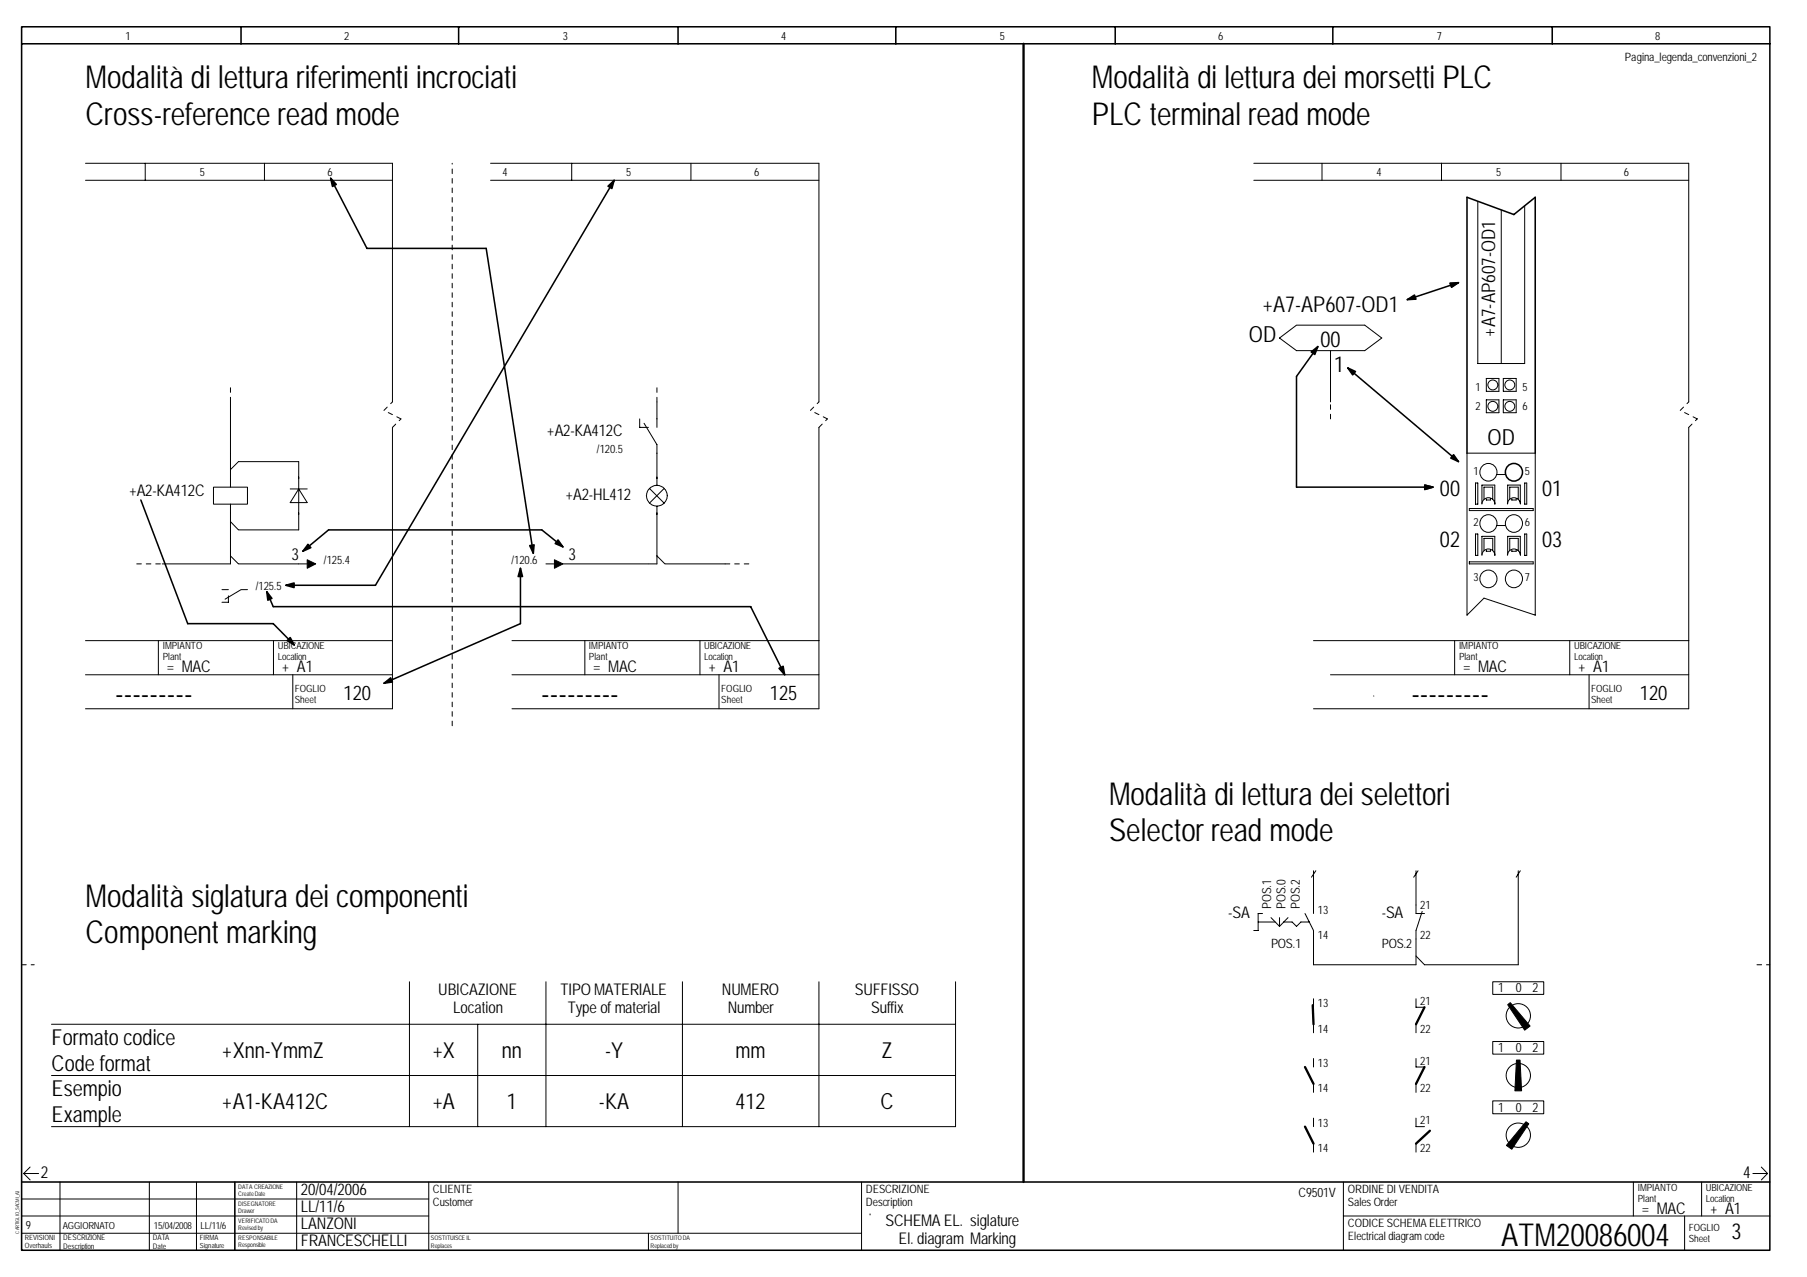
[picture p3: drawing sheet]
<svg xmlns="http://www.w3.org/2000/svg" width="297mm" height="210mm" viewBox="0 0 297 210" stroke-linecap="round" stroke-linejoin="round" font-family="sans-serif">
<path d="M3.6 4.4h287.3v201.1h-287.3zM3.6 7.2h287.3M39.6 4.4v2.8M75.4 4.4v2.8M111.5 4.4v2.8M147.3 4.4v2.8M183.3 4.4v2.8M219.1 4.4v2.8M255.2 4.4v2.8M3.6 194.3h287.3M38.6 194.3v11.2" fill="none" stroke="#000" stroke-width=".25"/>
<g fill="none" stroke="#000" stroke-width=".16">
<path d="M3.6 197.1h66.9M3.6 199.9h66.9M3.9 192.9l1 1.1M3.9 192.9h2.4M4.9 191.8l-1 1.1M9.9 194.3v11.2M24.6 194.3v11.2M32.3 194.3v11.2M48.8 194.3v11.2M70.5 194.3v11.2M111.5 194.3v8.4M288.1 192.9h2.5"/>
<path d="M289.5 191.8l1.1 1.1M290.6 192.9l-1.1 1.1M3.6 202.7h138M106.6 202.7v2.8"/>
</g>
<path d="M3.6 158.6h2M288.8 158.6h2.1" fill="none" stroke="#000" stroke-width=".16" stroke-dasharray=".8 .8"/>
<path d="M113.9 195h26v7h-26z" fill="#fff"/>
<g fill="none" stroke="#000" stroke-width=".16">
<path d="M14.1 26.8h50.4v39.3M14.1 29.6h50.4M23.9 26.8v2.8M43.5 26.8v2.8M80.6 26.8h54v39.3M80.6 29.6h54M94 26.8v2.8M113.6 26.8v2.8M206.1 26.8h71.5v39.3M206.1 29.6h71.5M217.3 26.8v2.8M237 26.8v2.8"/>
<path d="M242.9 33.1v26.7h7.7v-25.9M246.8 34.5v25.3M256.6 26.8v2.8M210.3 55.6l2.8-2.2h11.2l2.8 2.2-2.8 2h-11.2zM218.7 57.6v8.5M37.9 66.1v8.4M37.9 74.5v2.7l1.3-1.3M37.9 77.3v2.8M39.3 75.9h9.8v11.2h-9.8M64.5 70.3v46.2h-50.4M105.2 68.9v1.4h1.4M105.9 69.6l2.1 3.5v6.7"/>
<path d="M108 66.1v4.2M134.6 70.3v46.2h-50.4M241.1 74.5h11.3v26.6l-8.5-2.8-2.8 2.8zM242.5 79.4h.4v3.5h-.4zM244.3 62.2h2.1v2.1h-2.1zM244.3 65.7h2.1v2.1h-2.1zM246.1 78h1.4M247.1 62.2h2.1v2.1h-2.1zM247.1 65.7h2.1v2.1h-2.1zM250.6 79.4h.4v3.5h-.4zM277.6 70.3v46.2h-61.7M26.7 92.7h9.8"/>
<path d="M35.1 80.1h5.6v2.8h-5.6zM36.5 96.9h1M36.6 92.7h1.3v-1.3l1.3 1.3M37.5 97.9v1.1h-1M37.9 82.9v2.8M37.9 88.5v2.8M39.2 87.1l-1.3-1.4v2.7M39.3 92.7h11.9M40.7 96.9h-1.1l-2.6 1.6M47.7 80.4h2.8M49.1 80.4l1.4 2.2h-2.8zM89.7 92.7h2.2"/>
<path d="M92.5 92.7h14.1M106.6 92.7h1.4v-1.3l1.3 1.3M106.8 80.3l2.4 2.4M108 83.2v8.1M109.2 80.3l-2.4 2.4M109.4 92.7h9.8M241.5 92.4h10.5v.3h-10.5zM241.5 83.6h10.5v.3h-10.5zM242.5 87.8h.4v3.5h-.4zM243.6 82.8a1.07 1.07 0 0 1 1.1-1 1.07 1.07 0 0 1 1 1M243.6 91.3a1.07 1.07 0 0 1 1.1-1.1 1.07 1.07 0 0 1 1 1.1M243.6 82.8v-3.1h2.1v3.2"/>
<path d="M243.6 91.2v-3h2.1v3.1M244.3 82v.2h.7v-.2M244.3 90.4v.2h.7v-.2M245.4 82.1v-2h-1.5v2M245.4 90.5v-2h-1.5v2M246.1 86.4h1.4M247.8 82.8a1.07 1.07 0 0 1 1.1-1 1.07 1.07 0 0 1 1 1M247.8 91.3a1.07 1.07 0 0 1 1.1-1.1 1.07 1.07 0 0 1 1 1.1M247.8 82.8v-3.1h2.1v3.1M247.8 91.2v-3h2.1v3M248.2 82.1v-2h1.4v2M248.2 90.5v-2h1.4v2"/>
<path d="M248.5 82v.2h.7v-.2M248.5 90.4v.2h.7v-.2M250.6 87.8h.4v3.5h-.4zM14.1 105.3h50.4M14.1 110.9h50.4M26 105.3v5.6M45 105.3v5.6M48.1 110.9v5.6M84.2 105.3h50.4M84.2 110.9h50.4M96.1 105.3v5.6M115.1 105.3v5.6"/>
<path d="M118.2 110.9v5.6M215.9 105.3h61.7M218.7 110.9h58.9M239.1 105.3v5.6M258 105.3v5.6M261.2 110.9v5.6M206.8 151.6h2.8M207.5 150.2h-.7v2.8h-.7M208.9 150.8l1.4 1.5M210.3 150.8v1.5M211 151.6h1.4l.7 .7 .7-.7h1.4M211.7 150.8l-1.4 1.5"/>
<path d="M215.9 143.1v7.1M216.3 143.1l-.7 1.1M232.8 143.1v7.1h1.4M233.1 143.1l-.7 1.1M233.8 149.8l-1 3.2v5.6h-16.9v-5.6l-1.4-2.8M249.6 143.1v15.5h-15.4l-1.4-1.5M249.9 143.1l-.7 1.1M8.5 168.4h148.6M8.5 176.8h148.6M67.3 161.4v23.8M78.5 168.4v16.8M89.7 161.4v23.8"/>
<path d="M112.2 161.4v23.8M134.6 161.4v23.8M157.1 161.4v23.8h-148.6M215.9 164.2v1.4M215.9 168.4v1.4M215.9 174v1.4M215.9 178.2v1.4M232.8 164.2v1.4h1.4M232.8 168.4v1.4M232.8 174v1.4h1.4M232.8 178.2v1.4M245.4 161.4h8.4v2h-8.4z"/>
<path d="M245.4 171.2h8.4v2.1h-8.4zM141.6 194.3v11.2M143 199.5h.1M215.9 183.8v1.4M215.9 188v1.4M220.8 199.9h70.1M220.8 194.3v11.2M232.8 183.8v1.4h1.4M232.8 188v1.4M245.4 181h8.4v2.1h-8.4zM268.5 194.3v5.6M276.9 199.9v5.6"/>
<path d="M279.7 194.3v5.6"/>
<circle cx="244.6" cy="77.6" r="1.43"/>
<circle cx="245.4" cy="63.3" r=".81"/>
<circle cx="245.4" cy="66.8" r=".81"/>
<circle cx="248.2" cy="63.3" r=".81"/>
<circle cx="248.2" cy="66.8" r=".81"/>
<circle cx="108" cy="81.5" r="1.7"/>
<circle cx="244.6" cy="95.1" r="1.43"/>
<circle cx="244.6" cy="86" r="1.43"/>
<circle cx="248.8" cy="95.1" r="1.43"/>
<circle cx="248.8" cy="86" r="1.43"/>
<circle cx="249.6" cy="167" r="2"/>
<circle cx="249.6" cy="176.8" r="2"/>
<circle cx="249.6" cy="186.6" r="2"/>
</g>
<path d="M168.3 7.2v187.1M214.5 175.4l1.4 2.8M215.8 165.2l.1 3.2M234.2 165.6l-1.4 2.8M234.2 175.4l-1.4 2.8M214.5 185.2l1.4 2.8M235.1 185.9l-2.3 2.1" fill="none" stroke="#000" stroke-width=".38"/>
<g fill="none" stroke="#000" stroke-width=".16" stroke-dasharray=".8 .8">
<path d="M37.9 66.1v-2.8M63.1 67.5l1.4-1.4M64.5 70.3l1.4-1.4M65.9 68.9l-2.8-1.4M108 66.1v-2.8M133.2 67.5l1.4-1.4M134.6 70.3l1.4-1.4M136 68.9l-2.8-1.4M218.7 68.9v-2.8M276.2 67.5l1.4-1.4M277.6 70.3l1.4-1.4M279 68.9l-2.8-1.4"/>
<path d="M22.5 92.7h4.2M119.2 92.7h4.2M74.3 119.3v-92.5"/>
</g>
<g fill="#000" stroke="#000" stroke-width=".16">
<path d="M238.4 46.5h1.4l-1.2 .7z" fill-rule="evenodd"/>
<path d="M50.5 92l1.4 .7-1.4 .7z" fill-rule="evenodd"/>
<path d="M91.1 92l1.4 .7-1.4 .7z" fill-rule="evenodd"/>
<path d="M247.8 165.1l.5-.3 3.2 3.9-.9 .6z" fill-rule="evenodd"/>
<path d="M249.3 174.2h.6l.2 5.1h-1.1z" fill-rule="evenodd"/>
<path d="M250.8 184.4l.5 .3-2.8 4.2-.9-.6z" fill-rule="evenodd"/>
</g>
<g fill="none" stroke="#000" stroke-width=".25">
<path d="M54.4 29.3l5.9 11.5h19.6l7.8 50.2M101 29.6l-39.3 66.6h-14.7M216.6 57l-3.5 4.9v18.2h22.5M239.8 46.5l-8.5 2.8M221.5 60.5l18.3 15.4M241.1 74.5v-42.1l7.8 2.9 3.5-2.9v42.1M23.2 82.2l7.7 20.3h14l3.5 3.5M43.9 97.3l1 2.4h78.5l5.6 11.2M85.6 93.4v9.1l-22.5 9.8M92.5 89.9l-3.4-2.8h-35.1l-4.2 3.5"/>
<circle cx="248.8" cy="77.6" r="1.43"/>
</g>
<g fill="#000" stroke="#000" stroke-width=".25">
<path d="M54.4 29.3l.9 1-.7 .3z" fill-rule="evenodd"/>
<path d="M99.9 30.6l1.1-1-.4 1.4z" fill-rule="evenodd"/>
<path d="M215.5 57.8l1.1-.8-.5 1.3z" fill-rule="evenodd"/>
<path d="M231.3 49.3l1.2-.8 .3 .7z" fill-rule="evenodd"/>
<path d="M238.4 46.5h1.4l-1.2 .7z" fill-rule="evenodd"/>
<path d="M221.5 60.5l1.3 .6-.4 .5z" fill-rule="evenodd"/>
<path d="M234.2 79.7l1.4 .4-1.4 .4z" fill-rule="evenodd"/>
<path d="M234.2 79.7l1.4 .4-1.4 .4z" fill-rule="evenodd"/>
<path d="M238.9 74.7l.9 1.2-1.3-.6z" fill-rule="evenodd"/>
<path d="M43.9 97.3l.8 1.1-.7 .3z" fill-rule="evenodd"/>
<path d="M47 96.2l1.3-.4v.8z" fill-rule="evenodd"/>
<path d="M50.6 89.5l.5 .5-1.3 .6z" fill-rule="evenodd"/>
<path d="M85.6 93.4l.3 1.4h-.7z" fill-rule="evenodd"/>
<path d="M87.1 89.7l.7-.1-.1 1.4z" fill-rule="evenodd"/>
<path d="M91.7 88.8l.8 1.1-1.2-.6z" fill-rule="evenodd"/>
<path d="M47.2 105.3l.5-.5 .7 1.2z" fill-rule="evenodd"/>
<path d="M63.1 112.3l1.1-.9 .3 .7z" fill-rule="evenodd"/>
<path d="M128.1 109.9l.6-.4 .3 1.4z" fill-rule="evenodd"/>
</g>
<g font-size="5.2">
<text x="14.1" y="14.5">M</text>
<text x="17.6" y="14.5">odalità di lettura riferimenti incrociati</text>
<text x="179.5" y="14.5">M</text>
<text x="183" y="14.5">odalità di lettura dei morsetti PLC</text>
<text x="14.1" y="20.5">Cross-reference read mode</text>
<text x="179.5" y="20.5">PLC terminal read mode</text>
<text x="18.9" y="115.7">---------</text>
<text x="89" y="115.7">---------</text>
<text x="232" y="115.7">---------</text>
<text x="182.3" y="132.2">M</text>
<text x="185.8" y="132.2">odalità di lettura dei selettori</text>
<text x="182.3" y="138.2">Selector read mode</text>
<text x="14.1" y="149.1">M</text>
<text x="17.6" y="149.1">odalità siglatura dei componenti</text>
<text x="14.1" y="155">Component marking</text>
<text x="246.8" y="204.7">ATM</text>
<text x="255.8" y="204.7">20086004</text>
</g>
<g font-size="3.7">
<text x="205.3" y="56.2">OD</text>
<text x="244.5" y="73.1">OD</text>
<text x="144.8" y="182.3">C</text>
</g>
<g font-size="3.6">
<text x="207.5" y="51.3">+A7-AP607-OD1</text>
<text x="217.1" y="57">00</text>
<text x="219.3" y="61.2">1</text>
<text x="236.7" y="81.5">00</text>
<text x="253.5" y="81.5">01</text>
<text x="236.7" y="89.9">02</text>
<text x="253.5" y="89.9">03</text>
<text x="8.5" y="171.8">Formato codice</text>
<text x="36.5" y="173.9">+Xnn-YmmZ</text>
<text x="71.1" y="173.9">+X</text>
<text x="82.5" y="173.9">nn</text>
<text x="99.5" y="173.9">-Y</text>
<text x="120.9" y="173.9">mm</text>
<text x="144.9" y="173.9">Z</text>
<text x="8.5" y="176">Code format</text>
<text x="8.5" y="180.2">Esempio</text>
<text x="8.5" y="184.4">Example</text>
<text x="36.5" y="182.3">+A1-KA412C</text>
<text x="71.1" y="182.3">+A</text>
<text x="83.3" y="182.3">1</text>
<text x="98.5" y="182.3">-KA</text>
<text x="120.9" y="182.3">412</text>
<text x="284.6" y="203.7">3</text>
</g>
<g font-size="3.3">
<text x="56.5" y="115.1">120</text>
<text x="126.5" y="115.1">125</text>
<text x="269.6" y="115.1">120</text>
</g>
<text font-size="3.1" x="245.8" y="55.4" transform="rotate(-90 245.8 55.4)">+A7-AP607-OD1</text>
<g font-size="2.7">
<text x="89.9" y="71.7">+A2-KA412C</text>
<text x="21.2" y="81.5">+A2-KA412C</text>
<text x="93" y="82.2">+A2-HL412</text>
<text x="47.9" y="92">3</text>
<text x="93.5" y="92">3</text>
<text x="31.7" y="110.5">AC</text>
<text x="101.8" y="110.5">AC</text>
<text x="244.7" y="110.5">AC</text>
<text x="201.9" y="150.8">-SA</text>
<text x="227.1" y="150.8">-SA</text>
<text x="72" y="163.6">UBICAZIONE</text>
<text x="74.5" y="166.6">Location</text>
<text x="92.2" y="163.6">TIPO M</text>
<text x="93.3" y="166.6">Type of material</text>
<text x="99.4" y="163.6">ATERIALE</text>
<text x="118.7" y="163.6">NUM</text>
<text x="119.6" y="166.6">Number</text>
<text x="123.5" y="163.6">ERO</text>
<text x="140.5" y="163.6">SUFFISSO</text>
<text x="143.2" y="166.6">Suffix</text>
<text x="6.7" y="193.6">2</text>
<text x="49.4" y="196.4">20/04/2006</text>
<text x="286.6" y="193.6">4</text>
<text x="49.4" y="202">LANZONI</text>
<text x="49.4" y="199.2">LL/11/6</text>
<text x="145.6" y="201.4">SCHEM</text>
<text x="153.2" y="201.4">A EL. siglature</text>
<text x="274.1" y="199.5">AC</text>
<text x="49.4" y="204.8">FRANCESCHELLI</text>
<text x="147.7" y="204.4">El. diagramM</text>
<text x="161.3" y="204.4">arking</text>
</g>
<g font-size="2.6">
<text x="27.4" y="110.5">= M</text>
<text x="46.4" y="110.5">+ A1</text>
<text x="97.5" y="110.5">= M</text>
<text x="116.5" y="110.5">+ A1</text>
<text x="240.5" y="110.5">= M</text>
<text x="259.4" y="110.5">+ A1</text>
<text x="269.9" y="199.5">= M</text>
<text x="281.1" y="199.5">+ A1</text>
</g>
<g font-size="2.1">
<text x="208.9" y="149.4" transform="rotate(-90 208.9 149.4)">POS.1</text>
<text x="211.3" y="149.4" transform="rotate(-90 211.3 149.4)">POS.0</text>
<text x="213.7" y="149.4" transform="rotate(-90 213.7 149.4)">POS.2</text>
<text x="208.9" y="155.7">POS.1</text>
<text x="227.1" y="155.7">POS.2</text>
<text x="246.3" y="163.1">1</text>
<text x="249.1" y="163.1">0 2</text>
<text x="246.3" y="172.9">1</text>
<text x="249.1" y="172.9">0 2</text>
<text x="246.3" y="182.7">1</text>
<text x="249.1" y="182.7">0 2</text>
<text x="213.5" y="196.7">C9501V</text>
</g>
<g font-size="1.9">
<text x="20.7" y="6.5">1</text>
<text x="56.6" y="6.5">2</text>
<text x="92.5" y="6.5">3</text>
<text x="128.4" y="6.5">4</text>
<text x="164.4" y="6.5">5</text>
<text x="200.3" y="6.5">6</text>
<text x="236.2" y="6.5">7</text>
<text x="267.1" y="10">Pagina_legenda_convenzioni_2</text>
<text x="272.1" y="6.5">8</text>
<text x="32.8" y="29">5</text>
<text x="53.8" y="29">6</text>
<text x="82.6" y="29">4</text>
<text x="102.9" y="29">5</text>
<text x="123.9" y="29">6</text>
<text x="226.3" y="29">4</text>
<text x="245.9" y="29">5</text>
<text x="266.9" y="29">6</text>
<text x="242.5" y="64.3">1</text>
<text x="250.3" y="64.3">5</text>
<text x="242.5" y="67.5">2</text>
<text x="250.3" y="67.5">6</text>
<text x="98.1" y="74.5">/120.5</text>
<text x="242.2" y="78">1</text>
<text x="250.6" y="78">5</text>
<text x="242.2" y="86.4">2</text>
<text x="250.6" y="86.4">6</text>
<text x="53.3" y="92.7">/125.4</text>
<text x="84.1" y="92.7">/120.6</text>
<text x="242.2" y="95.5">3</text>
<text x="250.6" y="95.5">7</text>
<text x="42" y="96.9">/125.5</text>
<text x="233.4" y="149.4">21</text>
<text x="216.6" y="150.2">13</text>
<text x="216.6" y="154.3">14</text>
<text x="233.4" y="154.3">22</text>
<text x="216.6" y="165.6">13</text>
<text x="233.4" y="165.2">21</text>
<text x="216.6" y="169.8">14</text>
<text x="233.4" y="169.8">22</text>
<text x="216.6" y="175.4">13</text>
<text x="216.6" y="179.6">14</text>
<text x="233.4" y="175">21</text>
<text x="233.4" y="179.6">22</text>
<text x="216.6" y="185.2">13</text>
<text x="233.4" y="184.8">21</text>
<text x="216.6" y="189.4">14</text>
<text x="233.4" y="189.4">22</text>
<text x="71.2" y="196">CLIENTE</text>
<text x="142.3" y="196">DESCRIZIONE</text>
<text x="221.5" y="196">ORDINE DI VENDITA</text>
<text x="4.2" y="202">9</text>
<text x="71.2" y="198.2">Customer</text>
<text x="142.3" y="198.2">Description</text>
<text x="221.5" y="201.7">CODICE SCHEM</text>
<text x="221.5" y="203.8">Electrical diagram code</text>
<text x="221.5" y="198.2">Sales Order</text>
<text x="233.5" y="201.7">A ELETTRICO</text>
</g>
<g font-size="1.6">
<text x="26.8" y="106.7">IM</text>
<text x="28.2" y="106.7">PIANTO</text>
<text x="45.7" y="106.7">UBICAZIONE</text>
<text x="96.8" y="106.7">IM</text>
<text x="98.3" y="106.7">PIANTO</text>
<text x="115.7" y="106.7">UBICAZIONE</text>
<text x="239.8" y="106.7">IM</text>
<text x="241.3" y="106.7">PIANTO</text>
<text x="258.8" y="106.7">UBICAZIONE</text>
<text x="26.8" y="108.5">Plant</text>
<text x="45.7" y="108.5">Location</text>
<text x="48.5" y="113.7">FOGLIO</text>
<text x="96.8" y="108.5">Plant</text>
<text x="115.7" y="108.5">Location</text>
<text x="118.6" y="113.7">FOGLIO</text>
<text x="239.8" y="108.5">Plant</text>
<text x="258.8" y="108.5">Location</text>
<text x="261.6" y="113.7">FOGLIO</text>
<text x="48.5" y="115.5">Sheet</text>
<text x="118.6" y="115.5">Sheet</text>
<text x="261.6" y="115.5">Sheet</text>
<text x="269.2" y="195.7">IM</text>
<text x="269.2" y="197.5">Plant</text>
<text x="270.7" y="195.7">PIANTO</text>
<text x="280.4" y="195.7">UBICAZIONE</text>
<text x="280.4" y="197.5">Location</text>
<text x="10.3" y="202">AGGIORNATO</text>
<text x="25.3" y="202">15/04/2008</text>
<text x="33" y="202">LL/11/6</text>
<text x="277.6" y="202.4">FOGLIO</text>
<text x="277.6" y="204.2">Sheet</text>
</g>
<g font-size="1.3">
<text x="10.4" y="203.8">DESCRIZIONE</text>
<text x="25.1" y="203.8">DATA</text>
<text x="10.4" y="205.3">Description</text>
<text x="25.1" y="205.3">Date</text>
</g>
<g font-size="1.2">
<text x="4.1" y="203.8">REVISIONI</text>
<text x="32.8" y="203.8">FIRM</text>
<text x="35.2" y="203.8">A</text>
<text x="4.1" y="205.1">Overhauls</text>
<text x="32.8" y="205.1">Signature</text>
</g>
<g font-size="1">
<text x="39.2" y="195.4">DATA CREAZIONE</text>
<text x="39.2" y="196.6">Create Date</text>
<text x="39.2" y="198.2">DISEGNATORE</text>
<text x="39.2" y="199.4">Draw</text>
<text x="39.2" y="201">VERIFICATO DA</text>
<text x="39.2" y="202.2">Revised by</text>
<text x="39.2" y="203.8">RESPONSABILE</text>
<text x="41.1" y="199.4">er</text>
<text x="70.8" y="203.9">SOSTITUISCE IL</text>
<text x="106.9" y="203.9">SOSTITUITO DA</text>
<text x="39.2" y="205">Responsible</text>
<text x="70.8" y="205.1">Replaces</text>
<text x="106.9" y="205.1">Replaced by</text>
</g>
<g font-size=".8">
<text x="3.2" y="197" transform="rotate(-90 3.2 197)">I_A3</text>
<text x="3.2" y="202.8" transform="rotate(-90 3.2 202.8)">CARTIGLIO_SACM</text>
</g>
</svg>
